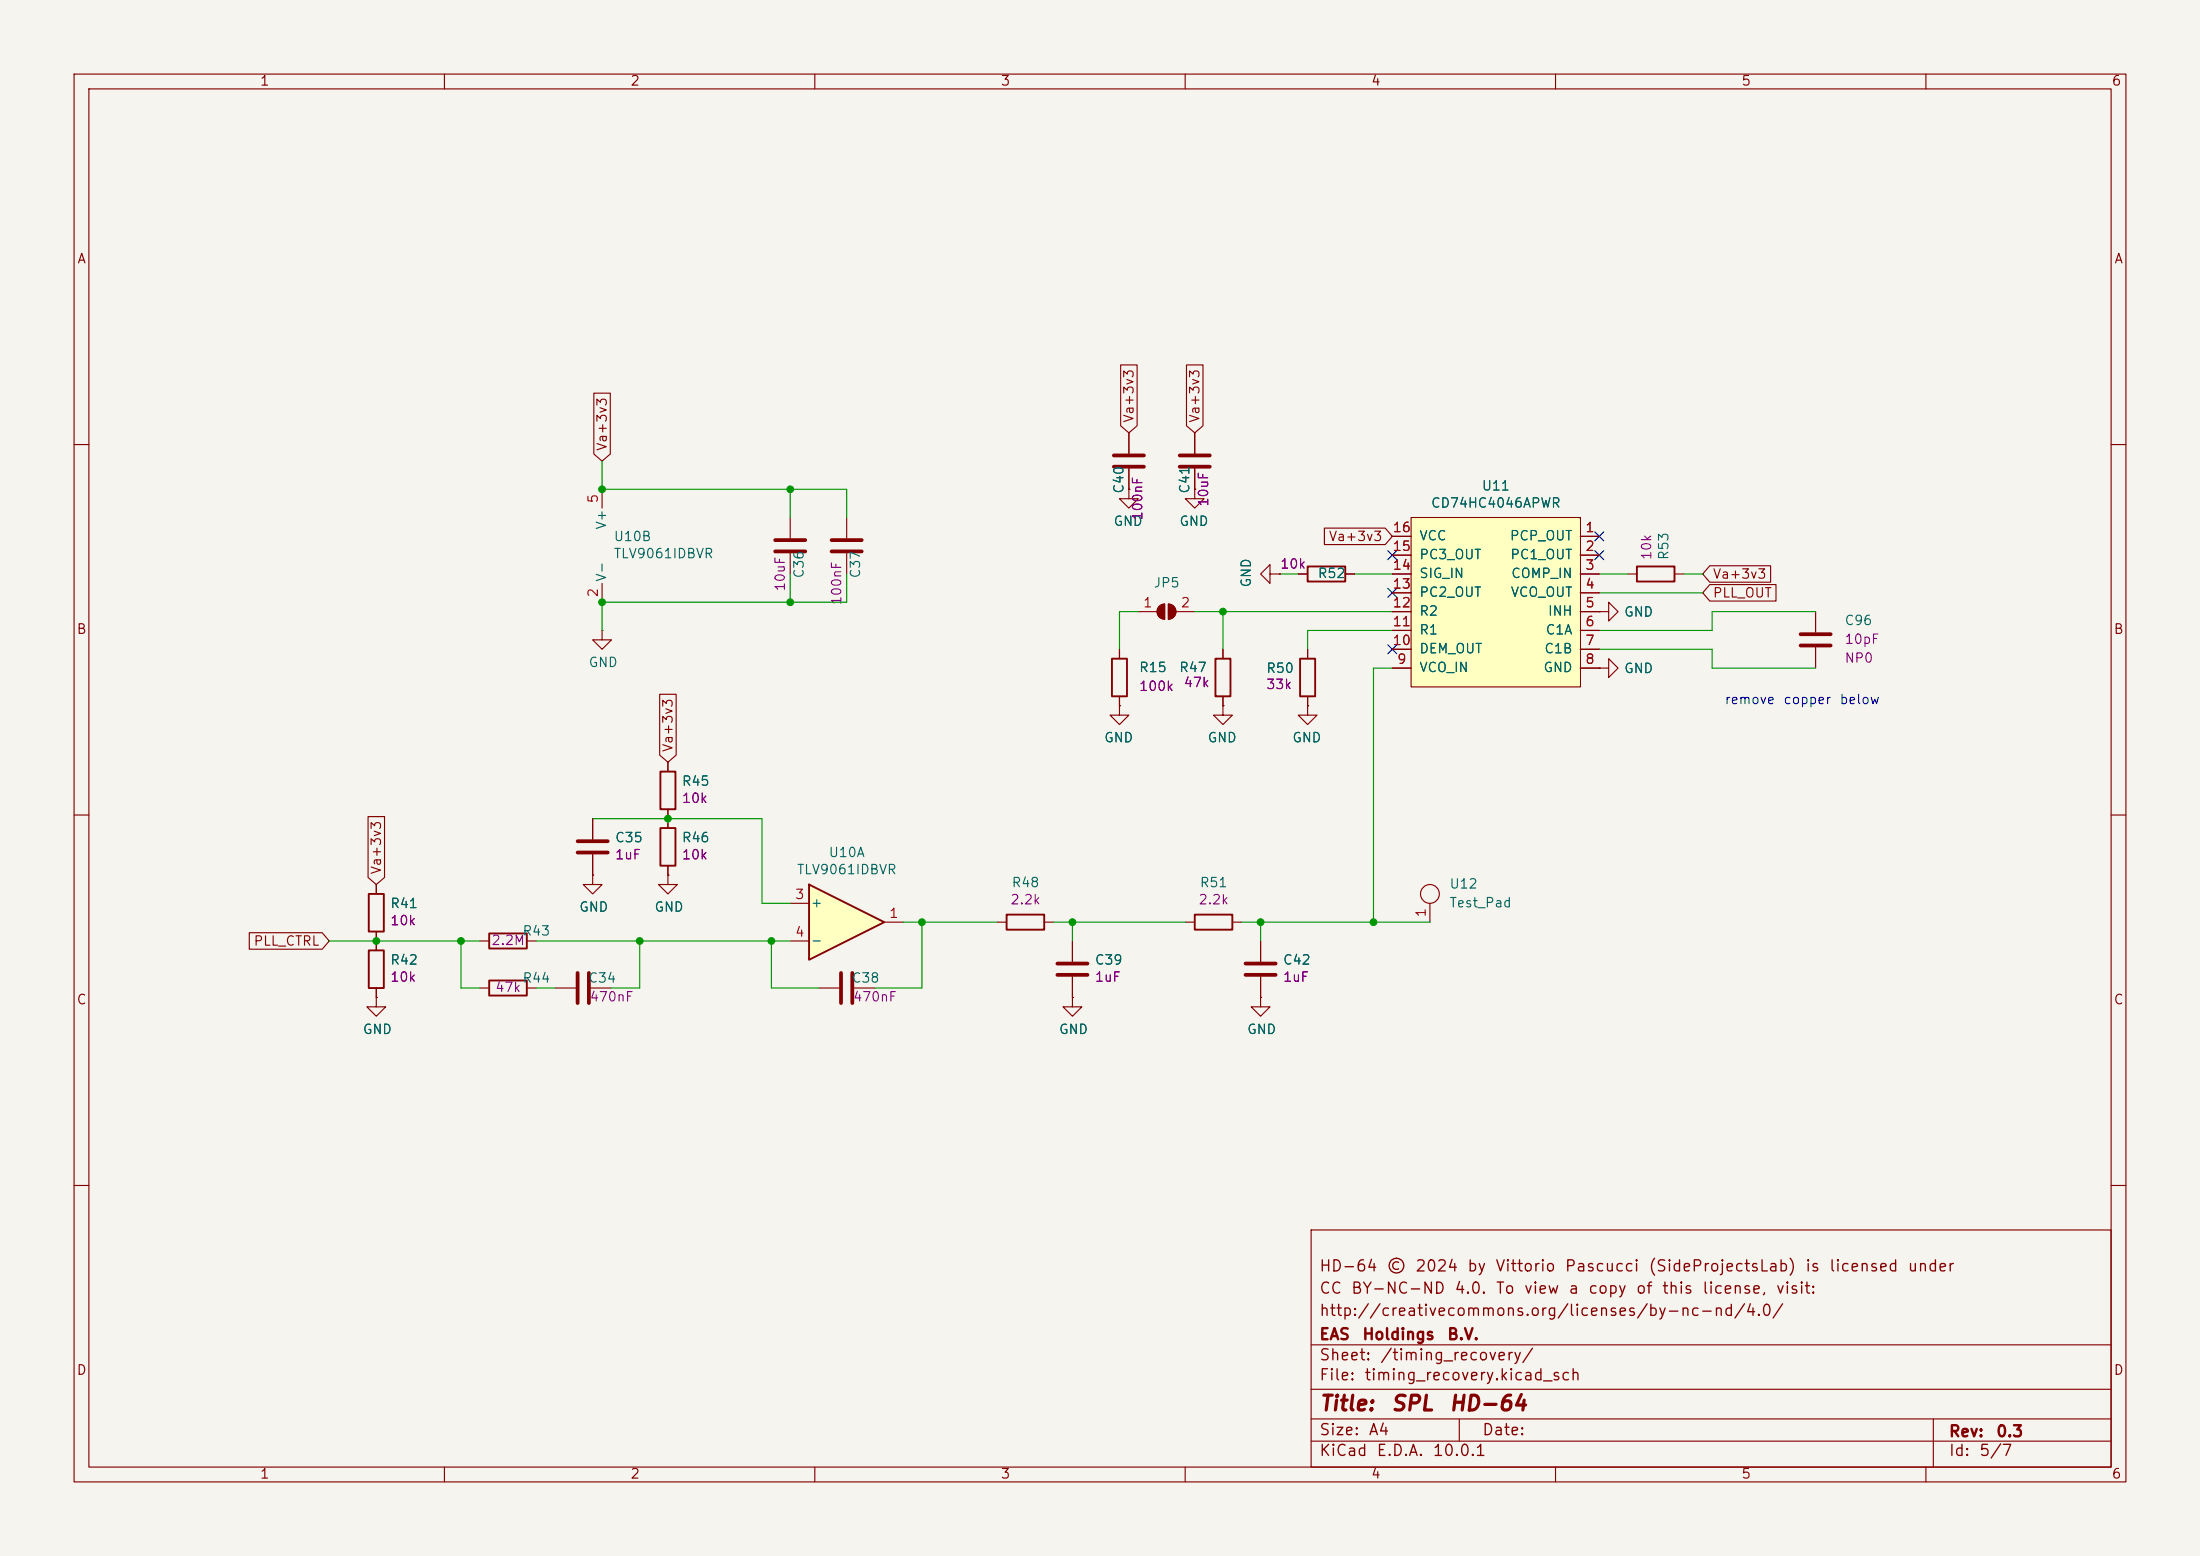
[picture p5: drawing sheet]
<svg xmlns="http://www.w3.org/2000/svg" width="297mm" height="210mm" viewBox="0 0 297 210" stroke-linecap="round" stroke-linejoin="round" font-family="sans-serif">
<path d="M0 0h297v210h-297z" fill="#f5f4ef" stroke="#f5f4ef" stroke-width=".14"/>
<g fill="none" stroke="#840000" stroke-width=".15">
<path d="M10 10h277v190h-277zM12 12h273v186h-273zM60 10v2M110 10v2M160 10v2M210 10v2M260 10v2M152.4 58.4v2.8M161.3 58.4v2.8M10 60h2M81.3 66v2.6M81.3 78.7v2.6"/>
<path d="M106.7 69.9v2.7M106.7 74.7v2.8M114.3 69.9v2.7M114.3 74.7v2.8M152.4 66v1.3h-1.3l1.3 1.3 1.3-1.3h-1.3M152.4 66h.1M152.4 63.2v2.8M161.3 66v1.3h-1.3l1.3 1.3 1.3-1.3h-1.3M161.3 66h.1M161.3 63.2v2.8M171.4 77.5v1.2l-1.2-1.2 1.2-1.3v1.3h1.3M172.7 77.5h.1"/>
<path d="M175.3 77.5h1.2M181.6 77.5h1.3M285 60h2M81.3 85.1v1.3h1.2l-1.2 1.2-1.3-1.2h1.3M81.3 85.1h.1M176.5 95.3v1.2h-1.2l1.2 1.3 1.3-1.3h-1.3M176.5 95.3h.1M176.5 87.6v1.3M176.5 94v1.3M10 110h2M50.8 119.4v1.3M80 118.1v1.3h1.3l-1.3 1.3-1.3-1.3h1.3"/>
<path d="M80 118.1h.1M80 110.5v2.8M80 115.3v2.8M90.2 118.1v1.3h1.2l-1.2 1.3-1.3-1.3h1.3M90.2 118.1h.1M90.2 102.9v1.2M90.2 109.2v2.6M90.2 116.8v1.3M285 110h2M50.8 134.6v1.3h1.3l-1.3 1.3-1.3-1.3h1.3M50.8 134.6h.1M50.8 125.7v2.6"/>
<path d="M50.8 133.4v1.2M64.8 133.4h1.2M64.8 127h1.2M71.1 133.4h1.3M71.1 127h1.3M74.9 133.4h2.8M79.8 133.4h2.7M144.8 134.6v1.3h1.2l-1.2 1.3-1.3-1.3h1.3M144.8 134.6h.1M10 160h2M177 166h108v32h-108zM285 160h2"/>
<path d="M60 198v2M110 198v2M160 198v2M177 194.5h108M177 191.5h108M177 187.5h108M177 181.5h108M197 191.5v3M210 198v2M260 198v2M261 191.5v6.5"/>
</g>
<path d="M176.5 76.5h5.1v2h-5.1zM175.5 88.9h2v5.1h-2zM89.2 111.8h2v5h-2zM89.2 104.1h2v5.1h-2zM49.8 128.3h2v5.1h-2zM49.8 120.7h2v5h-2zM66 132.3h5.1v2.1h-5.1zM66 126h5.1v2h-5.1z" fill="none" stroke="#840000" stroke-width=".25"/>
<path d="M104.6 72.9h4.1M104.6 74.4h4.1M112.3 72.9h4M112.3 74.4h4M150.4 63h4M150.4 61.5h4M159.3 63h4M159.3 61.5h4M78 113.5h4M78 115.1h4M78 131.3v4.1M79.5 131.3v4.1" fill="none" stroke="#840000" stroke-width=".51"/>
<path d="M109.2 119.4l10.2 5.1-10.2 5z" fill="#ffffc2"/>
<path d="M109.2 119.4l10.2 5.1-10.2 5z" fill="none" stroke="#840000" stroke-width=".25"/>
<path d="M106.7 121.9h2.5M106.7 127h2.5M110.5 133.4h2.8M115.3 133.4h2.8M119.4 124.5h2.5" fill="none" stroke="#840000" stroke-width=".15"/>
<path d="M113.5 131.3v4.1M115.1 131.3v4.1" fill="none" stroke="#840000" stroke-width=".51"/>
<path d="M190.5 69.9h22.9v22.8h-22.9z" fill="#ffffc2"/>
<g fill="none" stroke="#840000" stroke-width=".15">
<path d="M80.2 53.1h2.2v8.2l-1.1 .9-1.1-.9zM151.3 49.3h2.2v8.2l-1.1 .9-1.1-.9zM152.4 58.4v2.8M160.2 49.3h2.2v8.2l-1.1 .9-1.1-.9zM161.3 58.4v2.8M152.4 66h.1M152.4 63.2v2.8M161.3 66h.1M161.3 63.2v2.8M172.7 77.5h.1M175.3 77.5h1.2M178.8 71.3h8.2l1 1.1-1 1.1h-8.2z"/>
<path d="M181.6 77.5h1.3M188 72.4h2.5M188 74.9h2.5M188 77.5h2.5M190.5 69.9h22.9v22.8h-22.9zM213.4 72.4h2.5M213.4 74.9h2.5M213.4 77.5h2.5M219.7 77.5h1.3M226.1 77.5h1.2M230.8 78.9h9v2.2h-9l-.9-1.1zM230.8 76.4h8.2v2.2h-8.2l-.9-1.1z"/>
<path d="M89.1 93.7h2.2v8.2l-1.1 1-1.1-1zM151.1 95.3v1.2h-1.2l1.2 1.3 1.3-1.3h-1.3M151.1 95.3h.1M151.1 87.6v1.3M151.1 94v1.3M153.7 82.6h2.5M156.5 81.8l.4-.2 .3-.1v2.1a1.02 1.02 0 0 1-.9-.7 1.02 1.02 0 0 1 .2-1.1zM157.7 81.5a1.02 1.02 0 0 1 1 1.1 1.02 1.02 0 0 1-1 1zM158.7 82.6h2.6M165.1 95.3v1.2h-1.3l1.3 1.3 1.3-1.3h-1.3M165.1 95.3h.1M165.1 87.6v1.3"/>
<path d="M165.1 94v1.3M176.5 95.3h.1M176.5 87.6v1.3M176.5 94v1.3M188 80h2.5M188 82.6h2.5M188 85.1h2.5M188 87.6h2.5M188 90.2h2.5M213.4 80h2.5M213.4 82.6h2.5M213.4 85.1h2.5"/>
<path d="M213.4 87.6h2.5M213.4 90.2h2.5M215.9 90.2h1.3v1.2l1.2-1.2-1.2-1.3v1.3M215.9 90.2h.1M215.9 82.6h1.3v1.2l1.2-1.2-1.2-1.3v1.3M215.9 82.6h.1M245.1 82.6v2.7M245.1 87.4v2.8M49.7 110.2h2.2v8.2l-1.1 1-1.1-1zM50.8 119.4v1.3M80 118.1h.1M80 110.5v2.8"/>
<path d="M80 115.3v2.8M90.2 118.1h.1M90.2 102.9v1.2M90.2 109.2v2.6M90.2 116.8v1.3M33.7 125.9h9.8l.9 1.1-.9 1.1h-9.8zM50.8 134.6h.1M50.8 125.7v2.6M50.8 133.4v1.2M134.6 124.5h1.3M141 124.5h1.2M144.8 134.6h.1"/>
<path d="M144.8 127v2.8M144.8 131.8v2.8M160 124.5h1.3M166.4 124.5h1.2M170.2 134.6v1.3h1.2l-1.2 1.3-1.3-1.3h1.3M170.2 134.6h.1M170.2 127v2.8M170.2 131.8v2.8M193 121.9v2.6"/>
<circle cx="193" cy="120.6" r="1.27"/>
</g>
<path d="M221 76.5h5.1v2h-5.1zM150.1 88.9h2v5.1h-2zM164.1 88.9h2v5.1h-2zM135.9 123.4h5.1v2.1h-5.1zM161.3 123.4h5.1v2.1h-5.1z" fill="none" stroke="#840000" stroke-width=".25"/>
<path d="M243.1 85.6h4M243.1 87.1h4M142.7 130h4.1M142.7 131.6h4.1M168.1 130h4.1M168.1 131.6h4.1" fill="none" stroke="#840000" stroke-width=".51"/>
<g fill="#840000" stroke="#840000" stroke-width=".15">
<path d="M156.5 81.8l.4-.2 .3-.1v2.1a1.02 1.02 0 0 1-.9-.7 1.02 1.02 0 0 1 .2-1.1z"/>
<path d="M157.7 81.5a1.02 1.02 0 0 1 1 1.1 1.02 1.02 0 0 1-1 1z"/>
</g>
<g fill="none" stroke="#009600" stroke-width=".15">
<path d="M81.3 62.2v3.8h33v3.9M106.7 66v3.9M106.7 77.5v3.8M114.3 77.5v3.8h-33v3.8M172.7 77.5h2.6M182.9 77.5h5.1M215.9 77.5h3.8M227.3 77.5h2.6M153.7 82.6h-2.6v5M161.3 82.6h26.7M165.1 82.6v5M188 90.2h-2.6v34.3"/>
<path d="M188 85.1h-11.5v2.5M215.9 87.6h15.2v2.6h14M215.9 80h14M245.1 82.6h-14v2.5h-15.2M80 110.5h22.9v11.4h3.8M44.4 127h20.4M62.2 127v6.4h2.6M72.4 133.4h2.5M72.4 127h34.3M86.4 127v6.4h-3.9M104.1 127v6.4h6.4M121.9 124.5h12.7"/>
<path d="M124.5 124.5v8.9h-6.4M142.2 124.5h17.8M144.8 124.5v2.5M167.6 124.5h25.4M170.2 124.5v2.5"/>
</g>
<path d="M187.4 79.4l1.2 1.2M187.4 74.3l1.2 1.2M188.6 79.4l-1.2 1.2M188.6 74.3l-1.2 1.2M215.3 71.8l1.2 1.2M215.3 74.3l1.2 1.2M216.5 71.8l-1.2 1.2M216.5 74.3l-1.2 1.2M187.4 87l1.2 1.2M188.6 87l-1.2 1.2" fill="none" stroke="#000084" stroke-width=".15"/>
<g fill="#009600" stroke="#009600" stroke-width=".14">
<circle cx="62.2" cy="127" r=".46"/>
<circle cx="86.4" cy="127" r=".46"/>
<circle cx="90.2" cy="110.5" r=".46"/>
<circle cx="50.8" cy="127" r=".46"/>
<circle cx="106.7" cy="66" r=".46"/>
<circle cx="106.7" cy="81.3" r=".46"/>
<circle cx="104.1" cy="127" r=".46"/>
<circle cx="81.3" cy="66" r=".46"/>
<circle cx="81.3" cy="81.3" r=".46"/>
<circle cx="144.8" cy="124.5" r=".46"/>
<circle cx="124.5" cy="124.5" r=".46"/>
<circle cx="165.1" cy="82.6" r=".46"/>
<circle cx="185.4" cy="124.5" r=".46"/>
<circle cx="170.2" cy="124.5" r=".46"/>
</g>
<g font-size="2" fill="#840000">
<text x="178" y="190.9">Title:</text>
<text x="187.7" y="190.9">SPL</text>
<text x="195.5" y="190.9">HD-64</text>
</g>
<g font-size="1.5" fill="#840000">
<text x="178" y="172">HD-64</text>
<text x="187.1" y="172">©</text>
<text x="191" y="172">2024</text>
<text x="198" y="172">by</text>
<text x="201.8" y="172">Vittorio</text>
<text x="211.1" y="172">Pascucci</text>
<text x="222.4" y="172">(SideProjectsLab)</text>
<text x="243.6" y="172">is</text>
<text x="246.8" y="172">licensed</text>
<text x="257.4" y="172">under</text>
<text x="178" y="178">http://creativecommons.org/licenses/by-nc-nd/4.0/</text>
<text x="178" y="175">CC</text>
<text x="182.3" y="175">BY-NC-ND</text>
<text x="196.2" y="175">4.0.</text>
<text x="201.8" y="175">To</text>
<text x="205.6" y="175">view</text>
<text x="211.6" y="175">a</text>
<text x="214.3" y="175">copy</text>
<text x="220.7" y="175">of</text>
<text x="224.3" y="175">this</text>
<text x="229.7" y="175">license,</text>
<text x="239.6" y="175">visit:</text>
<text x="178" y="184">Sheet:</text>
<text x="178" y="181.2">EAS</text>
<text x="183.8" y="181.2">Holdings</text>
<text x="186.2" y="184">/timing_recovery/</text>
<text x="195.3" y="181.2">B.V.</text>
<text x="178" y="186.7">File:</text>
<text x="184.1" y="186.7">timing_recovery.kicad_sch</text>
<text x="178" y="196.9">KiCad</text>
<text x="178" y="194.1">Size:</text>
<text x="184.7" y="194.1">A4</text>
<text x="185.7" y="196.9">E.D.A.</text>
<text x="193.3" y="196.9">10.0.1</text>
<text x="200" y="194.1">Date:</text>
<text x="263" y="194.3">Rev:</text>
<text x="263" y="196.9">Id:</text>
<text x="267.1" y="196.9">5/7</text>
<text x="269.4" y="194.3">0.3</text>
</g>
<g font-size="1.3" fill="#840000">
<text x="35" y="11.9">1</text>
<text x="85" y="11.9">2</text>
<text x="135" y="11.9">3</text>
<text x="185" y="11.9">4</text>
<text x="235" y="11.9">5</text>
<text x="285" y="11.9">6</text>
<text x="10.3" y="35.9">A</text>
<text x="285.3" y="35.9">A</text>
<text x="153.4" y="57.2" transform="rotate(-90 153.4 57.2)">Va+3v3</text>
<text x="162.2" y="57.2" transform="rotate(-90 162.2 57.2)">Va+3v3</text>
<text x="82.2" y="61" transform="rotate(-90 82.2 61)">Va+3v3</text>
<text x="179.3" y="73.3">Va+3v3</text>
<text x="231.1" y="81">PLL_OUT</text>
<text x="231.1" y="78.4">Va+3v3</text>
<text x="10.3" y="85.9">B</text>
<text x="285.3" y="85.9">B</text>
<text x="91.1" y="101.6" transform="rotate(-90 91.1 101.6)">Va+3v3</text>
<text x="51.8" y="118.1" transform="rotate(-90 51.8 118.1)">Va+3v3</text>
<text x="34.1" y="128">PLL_CTRL</text>
<text x="10.3" y="135.9">C</text>
<text x="285.3" y="135.9">C</text>
<text x="10.3" y="185.9">D</text>
<text x="285.3" y="185.9">D</text>
<text x="35" y="199.9">1</text>
<text x="85" y="199.9">2</text>
<text x="135" y="199.9">3</text>
<text x="185" y="199.9">4</text>
<text x="235" y="199.9">5</text>
<text x="285" y="199.9">6</text>
</g>
<g font-size="1.3" fill="#a90000">
<text x="81" y="68" transform="rotate(-90 81 68)">5</text>
<text x="187.9" y="77.2">14</text>
<text x="187.9" y="74.7">15</text>
<text x="187.9" y="72.1">16</text>
<text x="213.9" y="72.1">1</text>
<text x="213.9" y="74.7">2</text>
<text x="213.9" y="77.2">3</text>
<text x="81" y="80.7" transform="rotate(-90 81 80.7)">2</text>
<text x="154.2" y="82.3">1</text>
<text x="159.3" y="82.3">2</text>
<text x="187.9" y="82.3">12</text>
<text x="187.9" y="79.8">13</text>
<text x="213.9" y="79.8">4</text>
<text x="213.9" y="82.3">5</text>
<text x="187.9" y="87.4">10</text>
<text x="187.9" y="84.8">11</text>
<text x="188.5" y="89.9">9</text>
<text x="213.9" y="84.8">6</text>
<text x="213.9" y="87.4">7</text>
<text x="213.9" y="89.9">8</text>
<text x="107.2" y="121.7">3</text>
<text x="119.9" y="124.2">1</text>
<text x="192.8" y="123.9" transform="rotate(-90 192.8 123.9)">1</text>
<text x="107.2" y="126.7">4</text>
</g>
<g font-size="1.3" fill="#006464">
<text x="82.1" y="71.6" transform="rotate(-90 82.1 71.6)">V+</text>
<text x="150.2" y="71.3">GND</text>
<text x="152" y="66.7" transform="rotate(-90 152 66.7)">C40</text>
<text x="159.1" y="71.3">GND</text>
<text x="160.9" y="66.7" transform="rotate(-90 160.9 66.7)">C41</text>
<text x="193.1" y="68.8">CD74HC4046APWR</text>
<text x="200" y="66.5">U11</text>
<text x="82.8" y="73.4">U10B</text>
<text x="82.8" y="75.7">TLV9061IDBVR</text>
<text x="191.5" y="75.8">PC3_OUT</text>
<text x="191.5" y="73.3">VCC</text>
<text x="203.7" y="73.3">PCP_OUT</text>
<text x="203.8" y="75.8">PC1_OUT</text>
<text x="225.6" y="75.7" transform="rotate(-90 225.6 75.7)">R53</text>
<text x="82.1" y="78.6" transform="rotate(-90 82.1 78.6)">V-</text>
<text x="108.8" y="78.1" transform="rotate(-90 108.8 78.1)">C36</text>
<text x="116.4" y="78.1" transform="rotate(-90 116.4 78.1)">C37</text>
<text x="155.7" y="79.6">JP5</text>
<text x="169.2" y="79.4" transform="rotate(-90 169.2 79.4)">GND</text>
<text x="177.8" y="78.3">R52</text>
<text x="191.5" y="83.4">R2</text>
<text x="191.5" y="80.9">PC2_OUT</text>
<text x="191.5" y="78.3">SIG_IN</text>
<text x="203.9" y="80.9">VCO_OUT</text>
<text x="203.9" y="78.3">COMP_IN</text>
<text x="208.9" y="83.4">INH</text>
<text x="219.2" y="83.5">GND</text>
<text x="191.5" y="88.5">DEM_OUT</text>
<text x="191.5" y="86">R1</text>
<text x="208.4" y="88.5">C1B</text>
<text x="208.6" y="86">C1A</text>
<text x="248.9" y="84.7">C96</text>
<text x="79.4" y="90.3">GND</text>
<text x="153.7" y="91">R15</text>
<text x="159.1" y="91">R47</text>
<text x="170.9" y="91.1">R50</text>
<text x="191.5" y="91">VCO_IN</text>
<text x="208.3" y="91">GND</text>
<text x="219.2" y="91.2">GND</text>
<text x="149" y="100.5">GND</text>
<text x="162.9" y="100.5">GND</text>
<text x="174.4" y="100.5">GND</text>
<text x="92" y="106.4">R45</text>
<text x="82.9" y="114">C35</text>
<text x="92" y="114">R46</text>
<text x="107.5" y="118.3">TLV9061IDBVR</text>
<text x="111.8" y="116">U10A</text>
<text x="52.6" y="122.9">R41</text>
<text x="78.1" y="123.4">GND</text>
<text x="88.3" y="123.4">GND</text>
<text x="109.3" y="122.8">+</text>
<text x="136.5" y="120.1">R48</text>
<text x="161.9" y="120.1">R51</text>
<text x="195.6" y="120.2">U12</text>
<text x="195.6" y="122.8">Test_Pad</text>
<text x="52.6" y="130.5">R42</text>
<text x="70.4" y="126.6">R43</text>
<text x="109.3" y="127.9">-</text>
<text x="147.7" y="130.5">C39</text>
<text x="173.1" y="130.5">C42</text>
<text x="70.4" y="132.9">R44</text>
<text x="79.3" y="132.9">C34</text>
<text x="114.9" y="132.9">C38</text>
<text x="48.9" y="139.9">GND</text>
<text x="142.9" y="139.9">GND</text>
<text x="168.3" y="139.9">GND</text>
</g>
<g font-size="1.3" fill="#840084">
<text x="154.5" y="70.3" transform="rotate(-90 154.5 70.3)">100nF</text>
<text x="163.4" y="68.5" transform="rotate(-90 163.4 68.5)">10uF</text>
<text x="172.7" y="77.1">10k</text>
<text x="223.2" y="75.7" transform="rotate(-90 223.2 75.7)">10k</text>
<text x="106.3" y="79.9" transform="rotate(-90 106.3 79.9)">10uF</text>
<text x="113.9" y="81.8" transform="rotate(-90 113.9 81.8)">100nF</text>
<text x="248.9" y="87.2">10pF</text>
<text x="248.9" y="89.8">NP0</text>
<text x="153.7" y="93.6">100k</text>
<text x="159.7" y="93.1">47k</text>
<text x="170.8" y="93.3">33k</text>
<text x="92" y="108.7">10k</text>
<text x="82.9" y="116.3">1uF</text>
<text x="92" y="116.3">10k</text>
<text x="52.6" y="125.2">10k</text>
<text x="136.3" y="122.4">2.2k</text>
<text x="161.7" y="122.4">2.2k</text>
<text x="66.2" y="127.9">2.2M</text>
<text x="52.6" y="132.8">10k</text>
<text x="66.8" y="134.2">47k</text>
<text x="79.5" y="135.5">470nF</text>
<text x="115.1" y="135.5">470nF</text>
<text x="147.7" y="132.8">1uF</text>
<text x="173.1" y="132.8">1uF</text>
</g>
<g font-size="1.3" fill="#0000c2">
<text x="232.7" y="95.4">remove</text>
<text x="240.7" y="95.4">copper</text>
<text x="248.3" y="95.4">below</text>
</g>
</svg>
